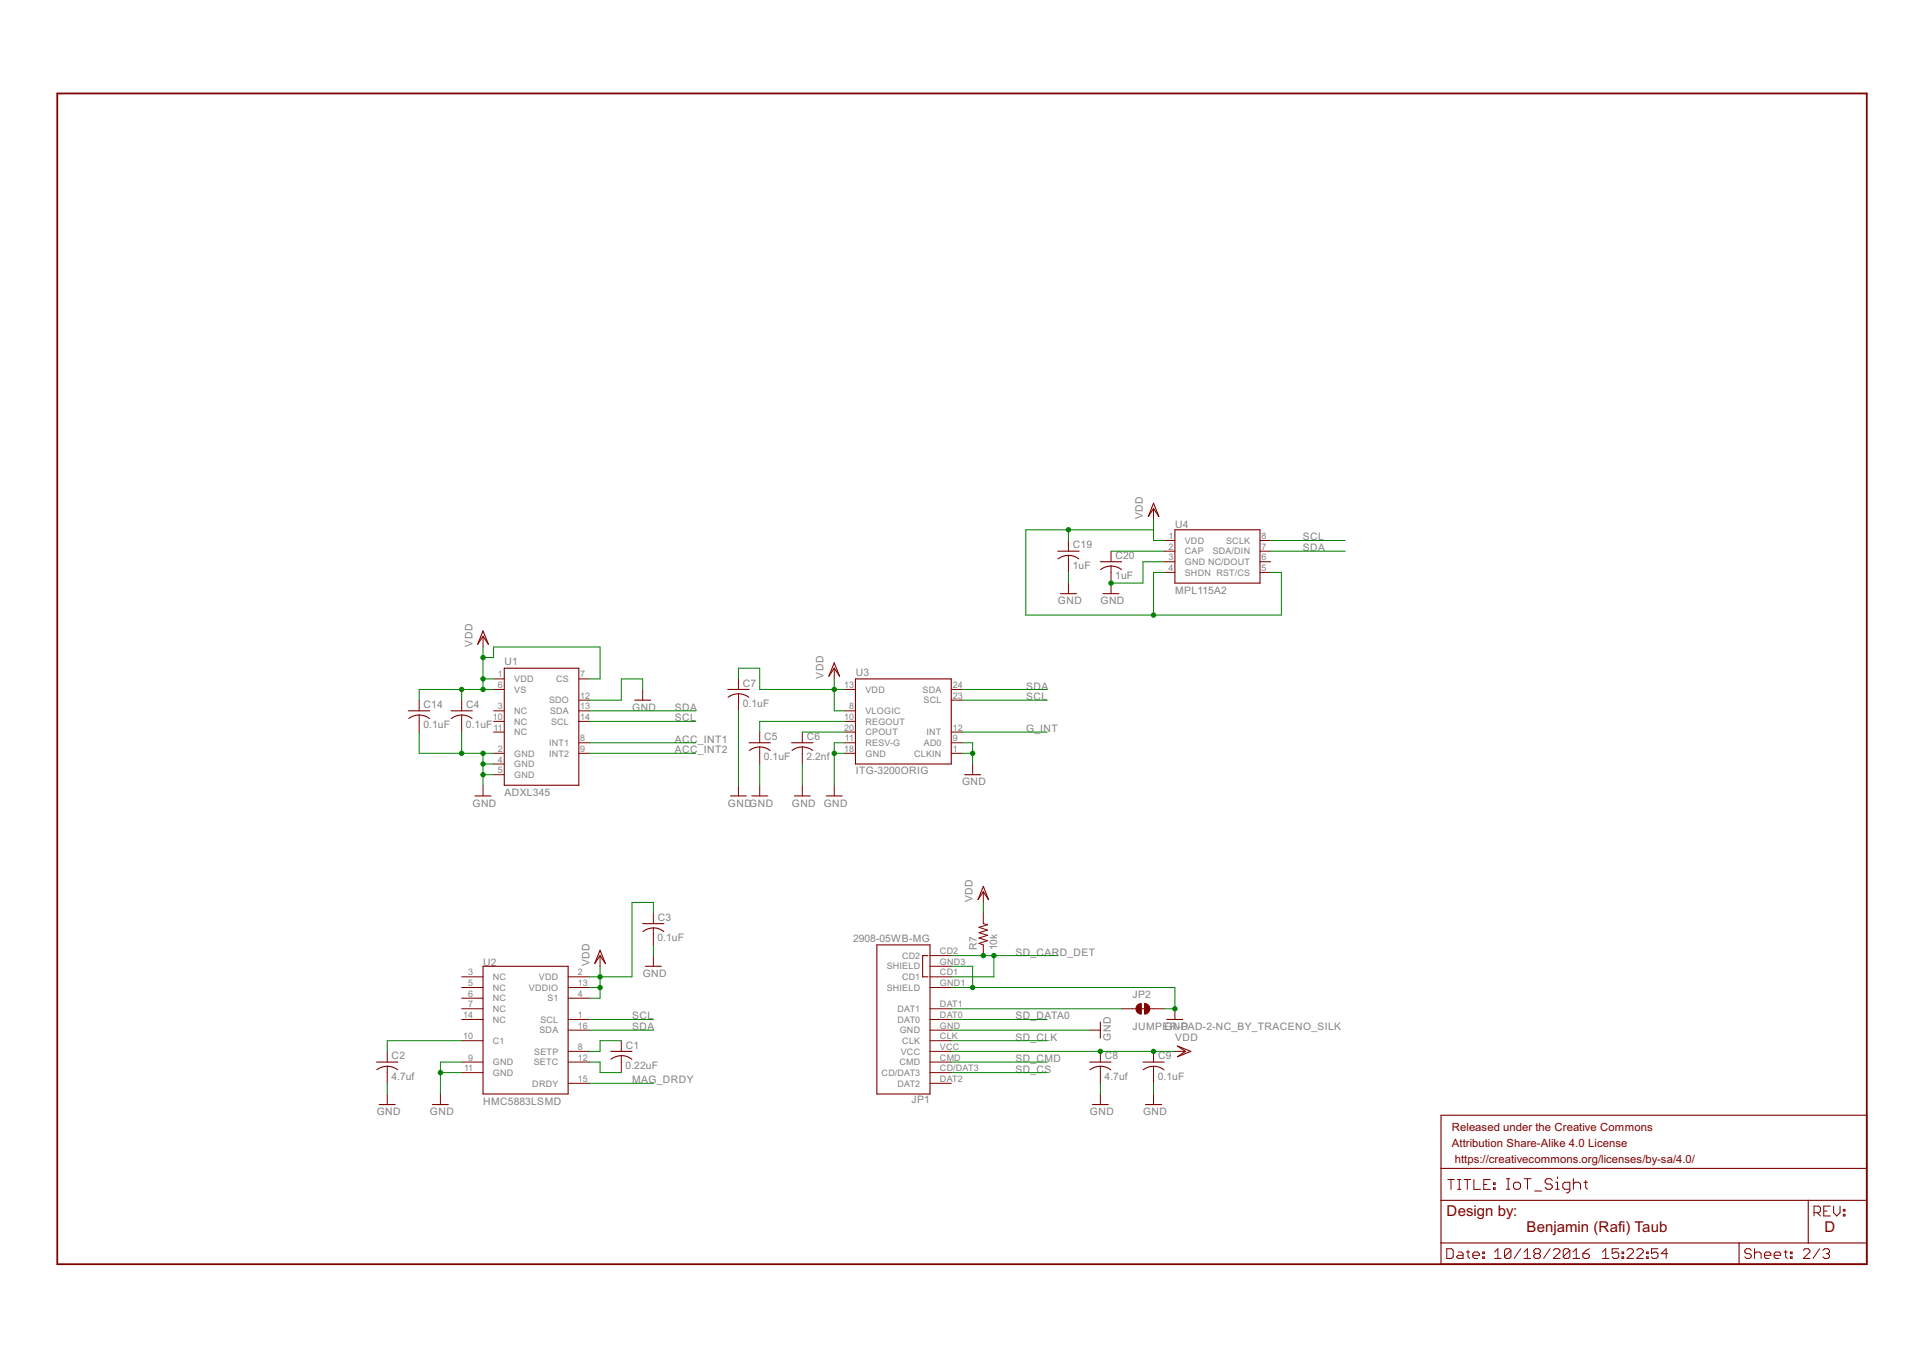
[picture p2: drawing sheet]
<svg xmlns="http://www.w3.org/2000/svg" width="297mm" height="210mm" viewBox="0 0 297 210" stroke-linecap="round" stroke-linejoin="round" font-family="sans-serif">
<g fill="none" stroke="#800000" stroke-width=".17">
<path d="M178.2 77.7l.8 2.1-.8-1.3-.8 1.3zM74.6 97.5l.8 2-.8-1.2-.8 1.2zM163.4 85.1h3.3M163.8 91.7h2.5M165 85.8a2.77 2.77 0 0 1 1.6 .5M165 85.8a2.45 2.45 0 0 0-1.6 .5M170 86.8h3.2M170 88a2.63 2.63 0 0 1 3.2 0M170.4 91.7h2.4M181.5 81.8h13.1v8.3h-13.1zM63.1 109.8h3.3M63.1 111a2.63 2.63 0 0 1 3.3 0"/>
<path d="M69.7 109.8h3.3M69.7 111a2.6 2.6 0 0 1 3.2 0M77.9 103.2h11.5v18.1h-11.5zM98 108.1h2.5M112.4 106.5h3.3M112.5 107.7a2.63 2.63 0 0 1 3.2 0M115.7 114.7h3.3M117.3 115.4a2.64 2.64 0 0 1 1.7 .5M117.3 115.4a2.45 2.45 0 0 0-1.5 .5M122.3 114.7h3.3M123.9 115.4a2.77 2.77 0 0 1 1.6 .5M123.9 115.4a2.45 2.45 0 0 0-1.6 .5"/>
<path d="M128.9 102.4l.8 2-.8-1.2-.9 1.2zM132.1 104.9h14.8v13.1h-14.8zM149 119.7h2.5M73.4 122.9h2.4M112.8 122.9h2.5M116.1 122.9h2.5M122.7 122.9h2.5M127.6 122.9h2.5M151.9 136.9l.8 2.1-.8-1.3-.8 1.3zM74.6 149.2h13.2v19.8h-13.2zM92.7 146.8l.8 2-.8-1.2-.8 1.2zM99.3 142.7h3.3"/>
<path d="M99.3 143.9a2.63 2.63 0 0 1 3.2 0M99.7 149.2h2.5M135.4 145.9h8.3v23.1h-8.3zM143.3 147.6h-.8v3.3h.8M170 157.9v2.4M176 155.8h1.2M180.2 157.5h2.5M58.2 164h3.2M58.6 170.6h2.4M59.8 164.7a2.77 2.77 0 0 1 1.6 .5M59.8 164.7a2.56 2.56 0 0 0-1.6 .5M66.8 170.6h2.5"/>
<path d="M94.3 162.4h3.3M94.4 163.6a2.63 2.63 0 0 1 3.2 0M168.3 164h3.3M168.7 170.6h2.5M170 164.7a2.77 2.77 0 0 1 1.6 .5M170 164.7a2.45 2.45 0 0 0-1.6 .5M176.6 164h3.2M177 170.6h2.4M178.2 164.7a2.64 2.64 0 0 1 1.6 .5M178.2 164.7a2.56 2.56 0 0 0-1.6 .5M181.9 161.6l2 .8-2 .8 1.2-.8zM222.6 172.3h65.8v23h-65.8z"/>
<path d="M222.6 185.4h65.8M222.6 192h65.8M222.6 180.5h65.8M268.6 192v3.3M279.3 185.4v6.6"/>
</g>
<g fill="none" stroke="#800000" stroke-width=".15">
<path d="M178.2 78.5v1.7M74.6 98.3v1.6M165 83.5v1.6M165 85.8v2.6M165 90.1v1.6M171.6 85.1v1.7M171.6 87.4v4.3M179.8 83.5h1.7M179.8 85.1h1.7M179.8 86.8h1.7M179.8 88.4h1.7M194.6 83.5h1.7"/>
<path d="M194.6 85.1h1.7M194.6 86.8h1.7M194.6 88.4h1.7M64.7 108.1v1.7M64.7 110.4v2.7M71.3 108.1v1.7M71.3 110.4v2.7M76.2 104.9h1.7M76.2 113.1h1.7M76.2 109.8h1.7M76.2 118h1.7M76.2 119.7h1.7"/>
<path d="M76.2 106.5h1.7M76.2 116.4h1.7M76.2 111.4h1.7M89.4 104.9h1.6M89.4 109.8h1.6M89.4 114.7h1.6M89.4 116.4h1.6M89.4 111.4h1.6M89.4 108.1h1.6M99.3 106.5v1.6M114.1 104.9v1.6M114.1 107.1v2.7"/>
<path d="M117.3 113.1v1.6M117.3 115.4v2.6M123.9 113.1v1.6M123.9 115.4v2.6M128.9 103.2v1.7M130.5 113.1h1.6M130.5 109.8h1.6M130.5 106.5h1.6M130.5 114.7h1.6M130.5 116.4h1.6M130.5 111.4h1.6M146.9 113.1h1.7"/>
<path d="M146.9 106.5h1.7M146.9 114.7h1.7M146.9 116.4h1.7M146.9 108.1h1.7M150.2 118v1.7M74.6 121.3v1.6M114.1 121.3v1.6M117.3 121.3v1.6M123.9 121.3v1.6M128.9 121.3v1.6M151.9 137.7v1.7M71.3 157.5h3.3"/>
<path d="M71.3 150.9h3.3M71.3 154.2h3.3M71.3 152.5h3.3M71.3 155.8h3.3M87.8 157.5h3.2M87.8 150.9h3.2M87.8 154.2h3.2M87.8 152.5h3.2M87.8 159.1h3.2M92.7 147.6v1.6M100.9 141v1.7M100.9 143.3v2.6"/>
<path d="M100.9 147.6v1.6M143.7 157.5h3.2M143.7 150.9h3.2M143.7 152.5h3.2M143.7 155.8h3.2M143.7 159.1h3.2M143.7 149.2h3.2M143.7 147.6h3.2M151.9 141v1.7l.6 .1-1.3 .4 1.3 .5-1.3 .4 1.3 .4-1.3 .4 1.3 .4-1.3 .4 .7 .2v1.7M168.3 159.1h1.7M173.2 155.8h2.3M177.6 155.8h2.2"/>
<path d="M181.5 155.8v1.7M59.8 162.4v1.6M59.8 164.7v2.6M59.8 169v1.6M68 169v1.6M71.3 164h3.3M71.3 160.7h3.3M71.3 165.7h3.3M87.8 162.4h3.2M87.8 164h3.2M87.8 167.3h3.2M96 160.7v1.7"/>
<path d="M96 163v2.7M143.7 162.4h3.2M143.7 164h3.2M143.7 160.7h3.2M143.7 165.7h3.2M143.7 167.3h3.2M170 162.4v1.6M170 164.7v2.6M170 169v1.6M178.2 162.4v1.6M178.2 164.7v2.6M178.2 169v1.6"/>
<path d="M181.5 162.4h1.6M223.5 192.9h.7l.3 .2v1l-.3 .3h-.7zM223.6 182.2h1M224.1 182.2v1.5M225.1 182.2h.6M225.1 183.7h.6M225.2 193.4h.5l.3 .2v.8h-.8l-.2-.3 .2-.2h.8M225.4 182.2v1.5M226.2 182.2h1M226.5 193.4h.5M226.7 182.2v1.5M226.8 193.1v1l.2 .3"/>
<path d="M227.5 193.9h1v-.3l-.2-.2h-.5l-.3 .2v.5l.3 .3h.5M227.7 182.2v1.5h1M229 194.1h.3v.3h-.3zM229 193.4h.3v.2h-.3zM229.2 182.9h.5M230.2 182.2h-1v1.5h1M230.7 183.5h.2v.2h-.2zM230.7 182.7h.2v.2h-.2zM230.9 194.4h1M230.9 193.4l.5-.5v1.5M232.7 183.7h.5M232.7 182.1h.5"/>
<path d="M233 182.1v1.6M233.4 193.1v1l-.3 .3h-.5l-.2-.3M233.4 193.1l-.3-.2h-.5l-.2 .2v1M233.4 193.1l-1 1M234 182.6h.6l.3 .3v.5l-.3 .3h-.6l-.2-.3v-.5zM234.9 192.9l-1 1.5M235.4 194.4h1M235.4 193.4l.5-.5v1.5M235.4 182.1h1.1M235.9 182.1v1.6M237 184h1.1M237.2 193.6l-.3 .3v.2l.3 .3h.5l.2-.3v-.2l-.2-.3"/>
<path d="M237.2 193.6l-.3-.2v-.3l.3-.2h.5l.2 .2v.3l-.2 .2M237.2 193.6h.5M239.4 192.9l-1 1.5M239.8 182.3l-.3-.2h-.5l-.3 .2v.3l.3 .3h.5l.3 .3v.2l-.3 .3h-.5l-.3-.3M239.9 193.1l.3-.2h.5l.3 .2v.3l-1.1 1h1.1M240.3 183.7h.6M240.3 182.6h.3v1.1M240.6 181.8v.3M242.5 193.1v1l-.3 .3h-.5l-.2-.3M242.5 193.1l-.3-.2h-.5l-.2 .2v1M242.5 183.7h-.8l-.3-.3v-.5l.3-.3h.8v1.4l-.3 .2h-.2M242.5 193.1l-1 1"/>
<path d="M243 194.4h1M243 193.4l.5-.5v1.5M243 182.9l.3-.3h.6l.2 .3v.8M243 182.1v1.6M244.5 193.6h.8l.2 .3v.2l-.2 .3h-.5l-.3-.3zM244.7 182.6h.5M244.9 182.3v1.1l.3 .3M245.5 192.9l-.5 .2-.5 .5M247.5 194.4h1M247.5 193.4l.5-.5v1.5M250 192.9h-1v.7l.5-.2h.3l.2 .2v.5l-.2 .3h-.5l-.3-.3M250.5 194.1h.3v.3h-.3z"/>
<path d="M250.5 193.4h.3v.2h-.3zM251.3 193.1l.3-.2h.5l.2 .2v.3l-1 1h1M252.8 193.1l.3-.2h.5l.2 .2v.3l-1 1h1M254.3 194.1h.3v.3h-.3zM254.3 193.4h.3v.2h-.3zM256.1 192.9h-1v.7l.5-.2h.2l.3 .2v.5l-.3 .3h-.5l-.2-.3M257.6 193.6h-1l.8-.7v1.5M270.5 193.1l-.2-.2h-.5l-.3 .2v.3l.3 .2h.5l.2 .3v.2l-.2 .3h-.5l-.3-.3M271 193.6l.3-.2h.5l.2 .2v.8M271 192.9v1.5M272.5 193.9h1v-.3l-.2-.2h-.5l-.3 .2v.5l.3 .3h.5M274 193.9h1.1v-.3l-.3-.2h-.5l-.3 .2v.5l.3 .3h.5"/>
<path d="M275.6 193.4h.5M275.8 193.1v1l.3 .3M276.6 194.1h.2v.3h-.2zM276.6 193.4h.2v.2h-.2zM278.6 193.1l.2-.2h.5l.3 .2v.3l-1 1h1M280.2 187.3h.7l.3-.3v-.5l-.3-.2h-.7v1.5M280.7 187.3l.5 .5M281.1 192.9l-1 1.5M281.6 193.1l.2-.2h.5l.3 .2v.3l-.3 .2M281.7 187h.5M282.1 193.6h.2M282.3 193.6l.3 .3v.2l-.3 .3h-.5l-.2-.3"/>
<path d="M282.7 186.3h-1v1.5h1M283.2 186.3v1l.5 .5 .5-.5v-1M284.7 187.6h.3v.2h-.3zM284.7 186.8h.3v.2h-.3z"/>
</g>
<g fill="#800000" stroke="#800000" stroke-width=".15">
<path d="M176.8 155l.5 .2 .3 .3v.3h-.8z" fill-rule="evenodd"/>
<path d="M176.8 155.8h.8v.3l-.5 .5h-.3z" fill-rule="evenodd"/>
<path d="M175.7 155.2l.6-.2v1.6a.82 .82 0 0 1-.8-.5 .82 .82 0 0 1 .2-.9z" fill-rule="evenodd"/>
</g>
<path d="M8.8 14.4h279.6v180.9h-279.6z" fill="none" stroke="#800000" stroke-width=".28"/>
<g fill="none" stroke="#008000" stroke-width=".15">
<path d="M74.6 99.9v6.6M165 81.8v1.7M165 88.4v1.7M171.6 85.1h8.2M178.2 80.2v3.3h1.6M178.2 81.8h-19.7v13.2h39.4v-6.6h-1.6M179.8 88.4h-1.6v6.6M179.8 86.8h-3.2v3.3h-5M196.3 83.5h11.5M196.3 85.1h11.5M64.7 113.1v3.3h11.5M71.3 106.5v1.6"/>
<path d="M71.3 113.1v3.3M74.6 116.4v4.9M74.6 104.9h1.6M74.6 101.6h1.6v-1.7h16.5v5h-1.7M74.6 119.7h1.6M74.6 118h1.6M76.2 106.5h-11.5v1.6M91 109.8h16.5M91 116.4h16.5M91 114.7h16.5M91 111.4h16.5M99.3 106.5v-1.6h-3.3v3.2h-5"/>
<path d="M114.1 104.9v-1.7h3.2v3.3h13.2M114.1 109.8v11.5M117.3 118v3.3M123.9 118v3.3M123.9 113.1h6.6M128.9 104.9v4.9h1.6M128.9 116.4h1.6M130.5 114.7h-1.6v6.6M130.5 111.4h-13.2v1.7M148.6 106.5h13.2M148.6 116.4h1.6M148.6 114.7h1.6v3.3"/>
<path d="M148.6 108.1h13.2M148.6 113.1h13.2M151.9 139.4v1.6M91 152.5h1.7M91 159.1h9.9M91 157.5h9.9M92.7 149.2v5h-1.7M100.9 141v-1.6h-3.3v11.5h-6.6M100.9 145.9v1.7M146.9 152.5h34.6v3.3h-1.7M146.9 149.2h3.3v3.3M146.9 155.8h26.3"/>
<path d="M146.9 159.1h21.4M146.9 157.5h14.9M146.9 147.6h16.5M153.5 147.6v3.3h-6.6M59.8 167.3v1.7M68 165.7h3.3M71.3 164h-3.3v5M71.3 160.7h-11.5v1.7M91 164h1.7v1.7h3.3M91 167.3h9.9M96 160.7h-3.3v1.7h-1.7M146.9 162.4h34.6"/>
<path d="M146.9 164h14.9M146.9 165.7h14.9M146.9 160.7h14.9M170 167.3v1.7M178.2 167.3v1.7"/>
</g>
<g fill="#008000" stroke="#008000" stroke-width=".15">
<circle cx="128.9" cy="106.5" r=".34"/>
<circle cx="74.6" cy="101.6" r=".34"/>
<circle cx="74.6" cy="104.9" r=".34"/>
<circle cx="74.6" cy="106.5" r=".34"/>
<circle cx="71.3" cy="106.5" r=".34"/>
<circle cx="92.7" cy="152.5" r=".34"/>
<circle cx="92.7" cy="150.9" r=".34"/>
<circle cx="170" cy="162.4" r=".34"/>
<circle cx="178.2" cy="162.4" r=".34"/>
<circle cx="178.2" cy="95" r=".34"/>
<circle cx="165" cy="81.8" r=".34"/>
<circle cx="128.9" cy="116.4" r=".34"/>
<circle cx="74.6" cy="119.7" r=".34"/>
<circle cx="74.6" cy="118" r=".34"/>
<circle cx="74.6" cy="116.4" r=".34"/>
<circle cx="71.3" cy="116.4" r=".34"/>
<circle cx="68" cy="165.7" r=".34"/>
<circle cx="150.2" cy="116.4" r=".34"/>
<circle cx="150.2" cy="152.5" r=".34"/>
<circle cx="181.5" cy="155.8" r=".34"/>
<circle cx="171.6" cy="90.1" r=".34"/>
<circle cx="153.5" cy="147.6" r=".34"/>
<circle cx="151.9" cy="147.6" r=".34"/>
</g>
<g font-size="2.6" fill="#800000">
<text x="223.4" y="187.9">Design by:</text>
<text x="235.8" y="190.3">Benjamin (Rafi) Taub</text>
<text x="281.8" y="190.3">D</text>
</g>
<g font-size="1.9" fill="#800000">
<text x="224.3" y="174.7">Released under the Creative Commons</text>
<text x="224.3" y="177.2">Attribution Share-Alike 4.0 License</text>
<text x="224.7" y="179.7">https://creativecommons.org/licenses/by-sa/4.0/</text>
</g>
<g font-size="1.8" fill="#808080">
<text x="176.5" y="80.2" transform="rotate(-90 176.5 80.2)">VDD</text>
<text x="181.5" y="81.5">U4</text>
<text x="201.2" y="83.5">SCL</text>
<text x="165.7" y="87.8">1uF</text>
<text x="165.7" y="84.7">C19</text>
<text x="172.3" y="89.5">1uF</text>
<text x="172.3" y="86.4">C20</text>
<text x="201.2" y="85.1">SDA</text>
<text x="163.4" y="93.3">GND</text>
<text x="170" y="93.3">GND</text>
<text x="181.5" y="91.7">MPL115A2</text>
<text x="73" y="99.9" transform="rotate(-90 73 99.9)">VDD</text>
<text x="77.9" y="102.7">U1</text>
<text x="114.8" y="106.1">C7</text>
<text x="127.2" y="104.8" transform="rotate(-90 127.2 104.8)">VDD</text>
<text x="132.2" y="104.4">U3</text>
<text x="158.5" y="106.5">SDA</text>
<text x="65.4" y="112.5">0.1uF</text>
<text x="65.4" y="109.4">C14</text>
<text x="72" y="112.5">0.1uF</text>
<text x="72" y="109.4">C4</text>
<text x="97.7" y="109.8">GND</text>
<text x="104.2" y="109.8">SDA</text>
<text x="104.2" y="111.4">SCL</text>
<text x="114.7" y="109.2">0.1uF</text>
<text x="158.5" y="108.1">SCL</text>
<text x="158.5" y="113.1">G_INT</text>
<text x="104.2" y="114.7">ACC_INT1</text>
<text x="104.2" y="116.4">ACC_INT2</text>
<text x="118" y="117.4">0.1uF</text>
<text x="118" y="114.3">C5</text>
<text x="124.6" y="117.4">2.2nf</text>
<text x="124.6" y="114.3">C6</text>
<text x="132.2" y="119.5">ITG-3200ORIG</text>
<text x="73" y="124.6">GND</text>
<text x="77.9" y="122.9">ADXL345</text>
<text x="112.4" y="124.6">GNDGND</text>
<text x="122.3" y="124.6">GND</text>
<text x="127.2" y="124.6">GND</text>
<text x="148.6" y="121.3">GND</text>
<text x="101.6" y="142.3">C3</text>
<text x="150.2" y="139.3" transform="rotate(-90 150.2 139.3)">VDD</text>
<text x="74.6" y="149.2">U2</text>
<text x="91" y="149.2" transform="rotate(-90 91 149.2)">VDD</text>
<text x="101.6" y="145.4">0.1uF</text>
<text x="131.8" y="145.5">2908-05WB-MG</text>
<text x="150.9" y="146.7" transform="rotate(-90 150.9 146.7)">R7</text>
<text x="154" y="146.8" transform="rotate(-90 154 146.8)">10k</text>
<text x="156.8" y="147.6">SD_CARD_DET</text>
<text x="99.3" y="150.9">GND</text>
<text x="174.9" y="154.2">JP2</text>
<text x="96.7" y="162">C1</text>
<text x="97.7" y="159.1">SDA</text>
<text x="97.7" y="157.5">SCL</text>
<text x="156.8" y="157.5">SD_DATA0</text>
<text x="156.8" y="160.7">SD_CLK</text>
<text x="171.6" y="160.7" transform="rotate(-90 171.6 160.7)">GND</text>
<text x="174.9" y="159.1">JUMPEGRN-D</text>
<text x="181.5" y="160.7">VDD</text>
<text x="182.5" y="159.1">PAD-2-NC_BY_TRACENO_SILK</text>
<text x="60.5" y="166.7">4.7uf</text>
<text x="60.5" y="163.6">C2</text>
<text x="96.6" y="165.1">0.22uF</text>
<text x="97.7" y="167.3">MAG_DRDY</text>
<text x="156.8" y="164">SD_CMD</text>
<text x="156.8" y="165.7">SD_CS</text>
<text x="170.6" y="166.7">4.7uf</text>
<text x="170.7" y="163.6">C8</text>
<text x="178.8" y="166.7">0.1uF</text>
<text x="178.9" y="163.6">C9</text>
<text x="58.2" y="172.3">GND</text>
<text x="66.4" y="172.3">GND</text>
<text x="74.6" y="170.6">HMC5883LSMD</text>
<text x="140.8" y="170.4">JP1</text>
<text x="168.4" y="172.3">GND</text>
<text x="176.6" y="172.3">GND</text>
</g>
<g font-size="1.5" fill="#808080">
<text x="180.5" y="83.3">1</text>
<text x="183" y="84">VDD</text>
<text x="189.4" y="84">SCLK</text>
<text x="194.9" y="83.3">8</text>
<text x="180.5" y="84.9">2</text>
<text x="180.5" y="86.5">3</text>
<text x="180.5" y="88.2">4</text>
<text x="183" y="85.6">CAP</text>
<text x="183" y="87.3">GND NC/DOUT</text>
<text x="183" y="88.9">SHDN RST/CS</text>
<text x="187.3" y="85.6">SDA/DIN</text>
<text x="194.9" y="88.2">5</text>
<text x="194.9" y="86.5">6</text>
<text x="194.9" y="84.9">7</text>
<text x="76.9" y="104.6">1</text>
<text x="76.9" y="106.3">6</text>
<text x="79.4" y="105.3">VDD</text>
<text x="79.4" y="107">VS</text>
<text x="85.9" y="105.4">CS</text>
<text x="89.6" y="104.6">7</text>
<text x="89.6" y="107.9">12</text>
<text x="130.4" y="106.3">13</text>
<text x="133.7" y="107">VDD</text>
<text x="142.5" y="107">SDA</text>
<text x="147.2" y="106.3">24</text>
<text x="147.2" y="107.9">23</text>
<text x="76.1" y="111.2">10</text>
<text x="76.2" y="112.8">11</text>
<text x="76.9" y="109.6">3</text>
<text x="79.4" y="113.6">NC</text>
<text x="79.4" y="110.3">NC</text>
<text x="79.4" y="111.9">NC</text>
<text x="84.8" y="108.6">SDO</text>
<text x="85" y="110.3">SDA</text>
<text x="85.1" y="111.9">SCL</text>
<text x="89.6" y="109.6">13</text>
<text x="89.6" y="111.2">14</text>
<text x="130.4" y="111.2">10</text>
<text x="130.4" y="112.8">20</text>
<text x="131.2" y="109.6">8</text>
<text x="133.7" y="110.3">VLOGIC</text>
<text x="133.7" y="111.9">REGOUT</text>
<text x="133.7" y="113.6">CPOUT</text>
<text x="142.7" y="108.6">SCL</text>
<text x="143.1" y="113.6">INT</text>
<text x="147.2" y="112.8">12</text>
<text x="76.9" y="117.8">4</text>
<text x="76.9" y="119.4">5</text>
<text x="76.9" y="116.1">2</text>
<text x="79.4" y="118.5">GND</text>
<text x="79.4" y="116.9">GND</text>
<text x="84.8" y="115.2">INT1</text>
<text x="84.8" y="116.9">INT2</text>
<text x="89.6" y="114.5">8</text>
<text x="89.6" y="116.1">9</text>
<text x="130.4" y="116.1">18</text>
<text x="130.5" y="114.5">11</text>
<text x="133.7" y="115.2">RESV-G</text>
<text x="133.7" y="116.9">GND</text>
<text x="141.2" y="116.9">CLKIN</text>
<text x="142.7" y="115.2">AD0</text>
<text x="147.2" y="116.1">1</text>
<text x="147.2" y="114.5">9</text>
<text x="79.4" y="120.1">GND</text>
<text x="137" y="149.7">SHIELD</text>
<text x="139.3" y="148.1">CD2</text>
<text x="145.2" y="149">GND3</text>
<text x="145.2" y="147.4">CD2</text>
<text x="72.3" y="150.7">3</text>
<text x="72.3" y="152.3">5</text>
<text x="72.3" y="153.9">6</text>
<text x="72.3" y="155.6">7</text>
<text x="76.1" y="151.4">NC</text>
<text x="76.1" y="153">NC</text>
<text x="76.1" y="154.7">NC</text>
<text x="81.7" y="153">VDDIO</text>
<text x="83.2" y="151.4">VDD</text>
<text x="84.6" y="154.7">S1</text>
<text x="89.3" y="150.7">2</text>
<text x="89.3" y="153.9">4</text>
<text x="89.3" y="152.3">13</text>
<text x="137" y="153">SHIELD</text>
<text x="139.3" y="151.4">CD1</text>
<text x="145.2" y="155.6">DAT1</text>
<text x="145.2" y="152.3">GND1</text>
<text x="145.2" y="150.7">CD1</text>
<text x="71.6" y="160.5">10</text>
<text x="71.6" y="157.2">14</text>
<text x="76.1" y="156.3">NC</text>
<text x="76.1" y="161.2">C1</text>
<text x="76.1" y="158">NC</text>
<text x="83.3" y="159.6">SDA</text>
<text x="83.5" y="158">SCL</text>
<text x="89.3" y="157.2">1</text>
<text x="89.3" y="158.9">16</text>
<text x="138.6" y="156.3">DAT1</text>
<text x="138.6" y="158">DAT0</text>
<text x="139" y="159.6">GND</text>
<text x="139.4" y="161.2">CLK</text>
<text x="145.2" y="158.9">GND</text>
<text x="145.2" y="160.5">CLK</text>
<text x="145.2" y="157.2">DAT0</text>
<text x="71.7" y="165.4">11</text>
<text x="72.3" y="163.8">9</text>
<text x="76.1" y="164.5">GND</text>
<text x="76.1" y="166.2">GND</text>
<text x="82.2" y="167.8">DRDY</text>
<text x="82.4" y="164.5">SETC</text>
<text x="82.5" y="162.9">SETP</text>
<text x="89.3" y="162.2">8</text>
<text x="89.3" y="163.8">12</text>
<text x="89.3" y="167.1">15</text>
<text x="136.2" y="166.2">CD/DAT3</text>
<text x="138.6" y="167.8">DAT2</text>
<text x="138.9" y="164.5">CMD</text>
<text x="139.1" y="162.9">VCC</text>
<text x="145.2" y="165.4">CD/DAT3</text>
<text x="145.2" y="163.8">CMD</text>
<text x="145.2" y="162.2">VCC</text>
<text x="145.2" y="167.1">DAT2</text>
</g>
</svg>
